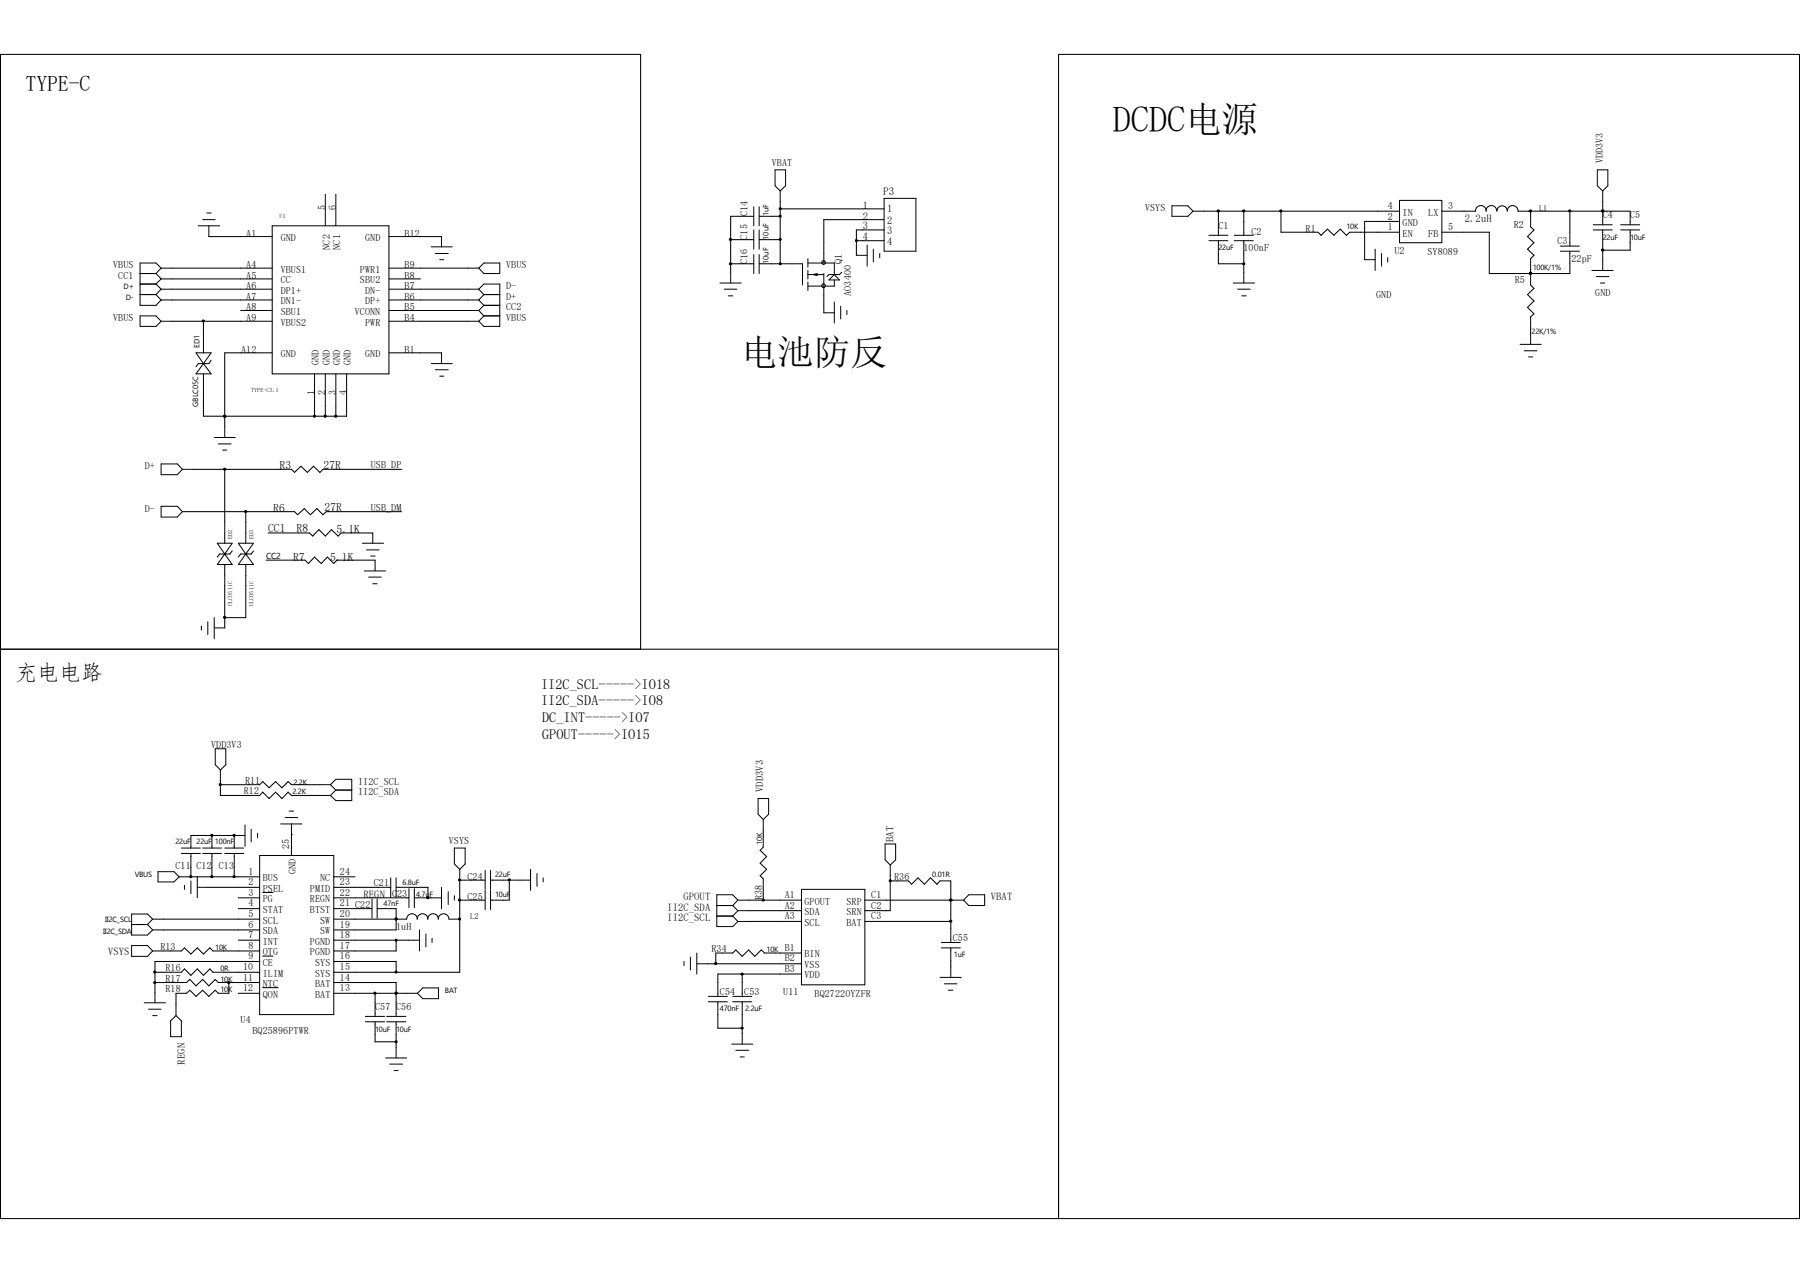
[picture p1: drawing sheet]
<svg xmlns="http://www.w3.org/2000/svg" width="297mm" height="210mm" viewBox="0 0 297 210" stroke-linecap="round" stroke-linejoin="round" font-family="sans-serif">
<g fill="none" stroke="#000" stroke-width=".17">
<path d="M32.7 37.3h3.5M33.4 36.2h2.1M34.1 35.1h.7M34.5 37.3v1.7h10.4M44.9 37.3h19.3v24.4h-19.3zM53.7 32v5.3M55.4 32v5.3M64.2 39h8.7v1.7M120.6 39.5h3.8M124.4 34.1v3.2M124.4 37.9v3.2M124.4 35.7h-3.8v11"/>
<path d="M125.3 39.5h3.4M125.3 34.1v3.2M125.3 37.9v3.2M125.3 35.7h3.4M127.9 28h1.7v2.6l-.9 .9-.8-.9zM128.7 34.5h17.2M128.7 31.5v12M141.3 39.7h4.6M145.9 36.2h-10v7.2M145.9 37.9h-4.6v4.2h1.8M145.9 32.7h5.2v8.7h-5.2zM193.4 34h2.6l.8 .8-.8 .9h-2.6z"/>
<path d="M196.8 34.8h34.1M199.5 38.8h3.1M199.5 39.7h3.1M201 39.7v3.8h4.2M201 34.8v4M203.7 38.8h3.1M203.7 39.7h3.1M205.2 34.8v4M205.2 39.7v7M211.4 34.8v3.5h6.1l.5 .5 1-1 1.1 1 1-1 1.1 1 .5-.5h8.2M230.9 33.1h7v6.9h-7zM230.9 36.5h-5.7v6.3h1.7"/>
<path d="M237.9 38.3h7.8v6.8h13.3v-3.7M237.9 34.8h5.6M243.5 34.8a.89 .89 0 0 1 .9-.9 .89 .89 0 0 1 .8 .9M245.2 34.8a.89 .89 0 0 1 .9-.9 .89 .89 0 0 1 .9 .9M247 34.8a.85 .85 0 0 1 .9-.8 .85 .85 0 0 1 .8 .8M248.7 34.8a.89 .89 0 0 1 .9-.9 .89 .89 0 0 1 .9 .9h18.5v2.3M252.6 34.8v2.6l.5 .5-1 1.1 1 1-1 1.1 1 1-.5 .6v4.3l.5 .6-1 1 1 1.1-1 1 1 1.1-.5 .5v4.5M259 34.8v5.8M262.9 37.1h3.1M262.9 37.9h3.1M263.6 28h1.7v2.6l-.8 .9-.9-.9zM264.5 34.8h.1"/>
<path d="M264.5 31.5v5.6M264.5 37.9v6.7M267.4 37.1h3.2M267.4 37.9h3.2M269 37.9v3.4h-4.5M23.1 45.1h2.6M23.1 52.1h2.6l.9 .9-.9 .8h-2.6zM23.1 46.9h2.6M23.1 48.6h2.6M25.7 45.1l.9 .9M25.7 46.9l.9 .8M25.7 48.6l.9 .9"/>
<path d="M26.6 44.2h18.3M26.6 46h18.3M26.6 47.7h18.3M26.6 49.5h18.3M26.6 53h18.3M26.6 44.2l-.9-.8h-2.6v7h2.6l.9-.9M26.6 44.2l-.9 .9M26.6 46l-.9 .9M26.6 47.7l-.9 .9M32.3 58.2h2.5l-1.2 1.8zM33.6 60h.1M33.6 60l1.2 1.7h-2.5z"/>
<path d="M33.6 53v5.2M34.8 59.4l-.3 .6h-1.8l-.4 .5M39.7 51.2h5.2M44.9 58.2h-7.8v14M64.2 44.2h14.8M64.2 46h5.2M64.2 47.7h14.8M64.2 49.5h14.8M64.2 51.2h14.8M64.2 53h14.8M64.2 58.2h8.7v1.8M71.2 60h3.4"/>
<path d="M71.2 40.7h3.4M71.8 41.8h2.2M72.6 42.8h.6M79 44.2l.8-.8h2.7v1.7h-2.7zM79 47.7l.8-.8h2.7v6.9h-2.7l-.8-.8M79 47.7l.8 .9M79 49.5l.8 .9M79 51.2l.8 .9M79.8 48.6h2.7M79.8 50.4h2.7M79.8 48.6l-.8 .9M79.8 52.1h2.7"/>
<path d="M79.8 50.4l-.8 .8M79.8 52.1l-.8 .9M118.8 46.7h3.5M119.5 47.7h2.1M120.2 48.8h.7M120.6 43.5h3.8M124.4 42v3.1M125.3 43.5h7.1v3.5M125.3 42v3.1M133.3 45.3h2.6M133.3 42.7v1.4M133.3 44.6v1.4"/>
<path d="M133.3 46.5v1.4M133.3 43.4h4.4v1.9M134.9 45.1l-.7 .2 .7 .2M135.9 45.1v1.9M135.9 47.2v4.4h1.8M137.7 46.2v1h-4.4M137.7 49.8v3.5M137.7 45.3l.8 .9h-1.7zM138.7 50.5v2.1M138.9 44.9l-.4 .4h-1.7l-.4 .3M139.7 51.2v.7M143.1 40.4v3.5"/>
<path d="M144.1 41.1v2.1M145.2 41.8v.7M203.5 46.7h3.5M204.2 47.7h2.1M204.9 48.8h.7M226.9 41.1v3.5M228 41.8v2.1M229 42.5v.7M250.8 56.8h3.5M251.5 57.9h2.1M252.2 58.9h.7M252.6 45.1h.1"/>
<path d="M257.5 40.6h3.1M257.5 41.4h3.1M262.7 44.6h3.5M263.4 45.6h2.1M264.1 46.7h.7M26.6 76.5h2.7l.8 .9-.8 .9h-2.7zM30.1 77.4h18l.5 .5 1.1-1 1 1 1-1 1.1 1 .5-.5h13M33.6 61.7v7h23.6v-7M35.3 72.2h3.5M36 73.2h2.1M36.7 74.3h.7M37.1 68.7h.1"/>
<path d="M37.1 77.4v12.2M51.9 61.7v7M53.7 61.7v7M55.4 61.7v7M71.8 61h2.2M72.6 62.1h.6M26.6 83.5h2.7l.8 .9-.8 .9h-2.7zM30.1 84.4h18.5l.5 .5 1.1-1 1 1 1.1-1 1 1 .5-.5h12.5M35.9 89.6h2.4l-1.2 1.8zM37.1 91.4h.1M37.1 93.1v10.5h-1.8M37.1 91.4l1.2 1.7h-2.4z"/>
<path d="M38.3 90.9l-.4 .5h-1.7l-.3 .5M39.3 89.6h2.5l-1.2 1.8zM40.6 91.4h.1M40.6 91.4l1.2 1.7h-2.5zM40.6 84.4v5.2M40.6 93.1v8.8h-3.5M41.8 90.9l-.4 .5h-1.7l-.4 .5M43.9 92.4h6.4l.6 .6 1-1.1 1.1 1.1 1-1.1 1.1 1.1 .5-.6h6.3v1.8M44.2 87.9h6.9l.5 .5 1-1 1.1 1 1-1 1.1 1 .5-.5h5.2v1.7M59.8 89.6h3.5M60.1 94.2h3.5M60.5 90.7h2.1"/>
<path d="M60.8 95.2h2.1M61.2 91.7h.7M61.5 96.3h.7M.1 107.1h174.6M33.2 103.3v.7M34.3 102.6v2.1M35.3 101.9v3.5M105.7 107.1v-98.1h-105.6v192h296.8v-192h-122.2v192M29.9 139.9h3.2M33.4 139.9h3.1M35 137.8h.1M35 137.8v2.1"/>
<path d="M35.5 123.5h1.8v2.7l-.9 .8-.9-.8zM36.4 129.5h6.4l.5-.6 1.1 1.1 1.1-1.1 1 1.1 1-1.1 .6 .6h6.4M36.4 127v4.2h6.4l.5-.5 1.1 1 1.1-1 1 1 1-1 .6 .5h6.4M37.1 139.9h3.1M38.7 137.8h.1M38.7 137.8v2.1M40.4 137.8h-8.9v2.1M40.4 136.1v3.5M41.4 136.8v2.1M42.5 137.5v.7M46.3 135.9h3.5M47 134.9h2.1"/>
<path d="M47.7 133.8h.7M48.1 137.7h.1M48.1 135.9v5.2M54.5 129.5l.9 .8M54.5 129.5l.9-.9h2.6v3.5h-2.6l-.9-.9M55.4 130.3h2.6M55.4 130.3l-.9 .9M75 139.9h1.8v2.6l-.9 .9-.9-.9zM125.1 131.7h1.7v2.6l-.9 .9-.8-.9zM125.9 135.2v4.5l-.5 .6 1.1 1-1.1 1.1 1.1 1-1.1 1.1 .5 .5v3.5M146 139.2h1.8v2.7l-.9 .8-.9-.8zM21.7 152.5h2.6"/>
<path d="M21.7 156h2.6l.9 .9-.9 .9h-2.6zM24.3 152.5l.9 .9M25.2 151.6h17.6M25.2 153.4h17.6M25.2 156.9h4.7l.5-.5 1.1 1 1.1-1 1 1 1-1 .5 .5h7.7M25.2 151.6l-.9 .9M25.2 151.6l-.9-.8h-2.6v3.5h2.6l.9-.9M26.1 143.8h2.6l.8 .9-.8 .8h-2.6zM29.5 144.7h13.3M29.9 140.8h3.2M30.4 146v.7M31.5 140.8v3.9"/>
<path d="M31.5 145.3v2.1M32.6 146.4h10.2M32.6 144.7v3.4M33.4 140.8h3.1M35 140.8v3.9M37.1 140.8h3.1M38.7 140.8v3.9M39.3 148.1h3.5M39.3 149.9h3.5M39.3 155.1h3.5M42.8 141.1h12.3v26.3h-12.3zM42.8 158.6h-17.2v6.8"/>
<path d="M43.3 147.2h1.7M43.3 157.7h1.7M55.1 151.6h12a.89 .89 0 0 1 .9-.9 .89 .89 0 0 1 .9 .9M55.1 144.7h3.5M55.1 146.4h9.4M55.1 148.1h12.4M55.1 149.9h6.3M55.1 155.1h14.1M55.1 158.6h10.3v1.8M61.4 148.3v3.2M62.2 149.9h3.2v3.5h-10.3M62.2 148.3v3.2"/>
<path d="M64.5 144.8v3.2M65.4 151.6h.1M65.4 146.4h5.2v1.7M65.4 155.1v1.8h-10.3M65.4 144.8v3.2M67.5 146.6v3.1M68.4 148.1h4.5M68.4 146.6v3.1M68.8 151.6a.89 .89 0 0 1 .9-.9 .89 .89 0 0 1 .9 .9M69.2 153.4v3.5M70.3 154.1v2.1M70.6 151.6a.89 .89 0 0 1 .9-.9 .89 .89 0 0 1 .8 .9"/>
<path d="M70.6 148.1h.1M71.3 154.8v.7M72.9 146.4v3.5M74 147.1v2.1M75 147.8v.7M75.9 151.6h-1.8a.89 .89 0 0 0-.9-.9 .89 .89 0 0 0-.9 .9M75.9 145.2h.1M75.9 151.6h.1M75.9 145.2h4.2M75.9 148.5h4.2M75.9 143.4v17h-20.8M80.1 143.6v3.1"/>
<path d="M80.1 146.9v3.2M80.9 145.2h6.6M80.9 143.6v3.1M80.9 146.9v3.2M84 145.2v3.3h-3.1M87.5 143.4v3.5M88.6 144.1v2.1M89.6 144.8v.7M112.9 158.6v.7M113.9 157.9v2.1M115 159h17.2M115 157.2v3.5"/>
<path d="M118.3 151.1h2.6M118.3 149.4h2.6M120.9 149.4l.9 .8M120.9 151.1l.9 .9M121.8 148.5h10.4M121.8 150.2h10.4M121.8 152h10.4M121.8 150.2l-.9 .9M121.8 148.5l-.9-.9h-2.6v5.3h2.6l.9-.9M121.8 148.5l-.9 .9M132.2 146.7h10.5v15.8h-10.5zM132.2 157.2h-6l-.6-.5-1.1 1.1-1-1.1-1 1.1-1.1-1.1-.5 .5h-2.8v1.8"/>
<path d="M142.7 148.5h16.3M142.7 152h14.2M146.9 142.7v7.5h-4.2M146.9 145.3h3l.5 .6 1.1-1.1 1 1.1 1-1.1 1.1 1.1 .5-.6h1.8v10.2M155.3 155.5h3.2M155.3 156.4h3.2M156.9 148.5h.1M156.9 156.4v4.8M159.9 147.6h2.6v1.8h-2.6l-.9-.9zM23.8 165.4h3.5M24.5 166.5h2.1M25.2 167.6h.7"/>
<path d="M25.6 160.4h4.3l.5-.5 1.1 1 1.1-1 1 1 1-1 .5 .5h7.7M25.6 162.1h5.2l.5-.5 1 1 1.1-1 1.1 1 1-1 .5 .5h6.8M28.2 168.4l.8-.8 .9 .8v2.6h-1.7zM37.8 162.1h.1M37.8 162.1v1.8h-1.8l-.5-.5-1 1-1.1-1-1.1 1-1-1-.5 .5h-1.8v3.7M39.3 163.9h3.5M43.3 162.9h2.6M55.1 162.1h10.3v5.6M55.1 163.9h13.8M60.3 167.7h3.2M60.3 168.6h3.2M61.9 163.9h.1"/>
<path d="M61.9 163.9v3.8M61.9 168.6v3.3h3.5M63.6 174.5h3.5M63.8 167.7h3.2M63.8 168.6h3.2M64.3 175.6h2.1M65 176.6h.7M65.4 163.9h.1M65.4 168.6v5.9M69.8 163h2.5v1.8h-2.5l-.9-.9zM116.9 164.4h3.1M116.9 165.3h3.1"/>
<path d="M118.4 165.3v4.3h4.1M120.7 172.3h3.5M120.9 164.4h3.1M120.9 165.3h3.1M121.4 173.3h2.1M122.1 174.4h.7M122.5 160.7v3.7M122.5 165.3v7M132.2 160.7h-13.8v3.7M155.1 161.2h3.5M155.8 162.3h2.1M156.5 163.4h.7"/>
<circle cx="135.9" cy="43.3" r=".31"/>
<circle cx="135.9" cy="47.1" r=".31"/>
</g>
<g fill="#000" stroke="#000" stroke-width=".17">
<circle cx="120.5" cy="39.5" r=".17"/>
<circle cx="128.7" cy="34.4" r=".17"/>
<circle cx="128.7" cy="35.7" r=".17"/>
<circle cx="128.7" cy="39.5" r=".17"/>
<circle cx="141.3" cy="39.7" r=".17"/>
<circle cx="201" cy="34.8" r=".18"/>
<circle cx="205.2" cy="34.8" r=".18"/>
<circle cx="211.4" cy="34.8" r=".18"/>
<circle cx="252.5" cy="34.8" r=".18"/>
<circle cx="259" cy="34.8" r=".18"/>
<circle cx="264.4" cy="34.8" r=".18"/>
<circle cx="33.6" cy="53" r=".18"/>
<circle cx="120.5" cy="43.5" r=".17"/>
<circle cx="128.7" cy="43.5" r=".17"/>
<circle cx="205.2" cy="43.5" r=".18"/>
<circle cx="252.5" cy="45.1" r=".18"/>
<circle cx="264.4" cy="41.3" r=".18"/>
<circle cx="37.1" cy="77.4" r=".18"/>
<circle cx="37.1" cy="68.7" r=".18"/>
<circle cx="51.9" cy="68.7" r=".17"/>
<circle cx="53.7" cy="68.7" r=".18"/>
<circle cx="55.4" cy="68.7" r=".18"/>
<circle cx="40.5" cy="84.4" r=".18"/>
<circle cx="37.1" cy="101.9" r=".18"/>
<circle cx="35" cy="137.8" r=".18"/>
<circle cx="36.4" cy="129.4" r=".18"/>
<circle cx="38.6" cy="137.8" r=".18"/>
<circle cx="31.5" cy="144.6" r=".18"/>
<circle cx="35" cy="144.6" r=".18"/>
<circle cx="38.6" cy="144.6" r=".18"/>
<circle cx="65.4" cy="151.6" r=".17"/>
<circle cx="65.4" cy="155.1" r=".17"/>
<circle cx="70.6" cy="148.1" r=".18"/>
<circle cx="75.8" cy="151.6" r=".17"/>
<circle cx="75.8" cy="145.2" r=".17"/>
<circle cx="75.8" cy="148.5" r=".17"/>
<circle cx="84" cy="145.2" r=".17"/>
<circle cx="118.1" cy="159" r=".18"/>
<circle cx="125.9" cy="148.5" r=".17"/>
<circle cx="146.9" cy="145.3" r=".17"/>
<circle cx="156.9" cy="152" r=".18"/>
<circle cx="156.9" cy="148.5" r=".18"/>
<circle cx="25.5" cy="162.1" r=".17"/>
<circle cx="25.5" cy="160.4" r=".17"/>
<circle cx="37.8" cy="162.1" r=".18"/>
<circle cx="61.8" cy="163.9" r=".17"/>
<circle cx="65.4" cy="171.9" r=".17"/>
<circle cx="65.4" cy="160.4" r=".17"/>
<circle cx="65.4" cy="163.9" r=".17"/>
<circle cx="122.5" cy="160.7" r=".18"/>
<circle cx="122.5" cy="169.6" r=".18"/>
</g>
<g font-size="6">
<text x="183.6" y="21.7">DCDC电源</text>
<text x="122.3" y="60.3">电池防反</text>
</g>
<g font-size="3.6">
<text x="4.2" y="15.1">TYPE-C</text>
<text x="2.5" y="112.2">充电电路</text>
</g>
<g font-size="2.4">
<text x="89.3" y="113.7">II2C_SCL-----&gt;IO18</text>
<text x="89.3" y="116.4">II2C_SDA-----&gt;IO8</text>
<text x="89.5" y="119.2">DC_INT-----&gt;IO7</text>
<text x="89.5" y="122">GPOUT-----&gt;IO15</text>
</g>
<g font-size="1.9">
<text x="46.1" y="77.3">R3</text>
<text x="53.4" y="77.3">27R</text>
<text x="44.2" y="87.7">CC1</text>
<text x="45.1" y="84.5">R6</text>
<text x="48.9" y="87.8">R8</text>
<text x="53.6" y="84.3">27R</text>
<text x="55.5" y="88">5.1K</text>
<text x="48.4" y="92.5">R7</text>
<text x="54.5" y="92.5">5.1K</text>
</g>
<text font-size="1.8" x="145.7" y="32.2">P3</text>
<g font-size="1.7">
<text x="127.3" y="27.3">VBAT</text>
<text x="264.5" y="27" transform="rotate(-90 264.5 27)">VDD3V3</text>
<text x="53.7" y="34.6" transform="rotate(-90 53.7 34.6)">5</text>
<text x="55.4" y="34.6" transform="rotate(-90 55.4 34.6)">6</text>
<text x="123.4" y="35.7" transform="rotate(-90 123.4 35.7)">C14</text>
<text x="142.4" y="34.5">1</text>
<text x="146.4" y="35">1</text>
<text x="188.9" y="34.8">VSYS</text>
<text x="229" y="34.5">4</text>
<text x="231.4" y="35.6">IN</text>
<text x="235.7" y="35.6">LX</text>
<text x="238.9" y="34.5">3</text>
<text x="40.6" y="39">A1</text>
<text x="46.3" y="39.8">GND</text>
<text x="54.4" y="41.2" transform="rotate(-90 54.4 41.2)">NC2</text>
<text x="56.1" y="41.2" transform="rotate(-90 56.1 41.2)">NC1</text>
<text x="60.2" y="39.8">GND</text>
<text x="66.8" y="39">B12</text>
<text x="123.4" y="39.5" transform="rotate(-90 123.4 39.5)">C15</text>
<text x="142.4" y="36.2">2</text>
<text x="142.4" y="37.8">3</text>
<text x="142.4" y="39.5">4</text>
<text x="146.4" y="37">2</text>
<text x="146.4" y="38.7">3</text>
<text x="146.4" y="40.4">4</text>
<text x="201" y="37.8">C1</text>
<text x="205.2" y="41.5">100nF</text>
<text x="206.5" y="38.7">C2</text>
<text x="215.4" y="38.4">R1</text>
<text x="229" y="37.9">1</text>
<text x="229" y="36.2">2</text>
<text x="230.1" y="41.8">U2</text>
<text x="231.4" y="39">EN</text>
<text x="231.4" y="37.3">GND</text>
<text x="235.7" y="39">FB</text>
<text x="238.9" y="37.9">5</text>
<text x="241.7" y="36.7">2.2uH</text>
<text x="249.8" y="37.6">R2</text>
<text x="257" y="40.3">C3</text>
<text x="264.5" y="36">C4</text>
<text x="269" y="36">C5</text>
<text x="18.7" y="44.2">VBUS</text>
<text x="19.5" y="46">CC1</text>
<text x="40.6" y="44.2">A4</text>
<text x="40.6" y="46">A5</text>
<text x="40.6" y="47.7">A6</text>
<text x="46.3" y="45">VBUS1</text>
<text x="46.3" y="46.7">CC</text>
<text x="59.4" y="46.7">SBU2</text>
<text x="59.4" y="45">PWR1</text>
<text x="66.8" y="47.7">B7</text>
<text x="66.8" y="46">B8</text>
<text x="66.8" y="44.2">B9</text>
<text x="83.5" y="44.2">VBUS</text>
<text x="83.5" y="47.7">D-</text>
<text x="123.4" y="43.5" transform="rotate(-90 123.4 43.5)">C16</text>
<text x="138.9" y="43.5" transform="rotate(-90 138.9 43.5)">Q1</text>
<text x="235.5" y="42">SY8089</text>
<text x="249.9" y="46.7">R5</text>
<text x="259.3" y="43.3">22pF</text>
<text x="18.7" y="53">VBUS</text>
<text x="40.6" y="49.5">A7</text>
<text x="40.6" y="51.2">A8</text>
<text x="40.6" y="53">A9</text>
<text x="46.3" y="48.4">DP1+</text>
<text x="46.3" y="50.2">DN1-</text>
<text x="46.3" y="51.9">SBU1</text>
<text x="46.3" y="53.7">VBUS2</text>
<text x="58.5" y="51.9">VCONN</text>
<text x="60.2" y="53.7">PWR</text>
<text x="60.2" y="50.2">DP+</text>
<text x="60.2" y="48.4">DN-</text>
<text x="66.8" y="53">B4</text>
<text x="66.8" y="51.2">B5</text>
<text x="66.8" y="49.5">B6</text>
<text x="83.5" y="49.5">D+</text>
<text x="83.5" y="51.2">CC2</text>
<text x="83.5" y="53">VBUS</text>
<text x="140.5" y="48.8" transform="rotate(-90 140.5 48.8)">AO3400</text>
<text x="227.1" y="49.1">GND</text>
<text x="263.2" y="48.8">GND</text>
<text x="39.8" y="58.2">A12</text>
<text x="46.3" y="58.9">GND</text>
<text x="60.2" y="58.9">GND</text>
<text x="66.8" y="58.2">B1</text>
<text x="51.9" y="65.2" transform="rotate(-90 51.9 65.2)">1</text>
<text x="52.6" y="60.3" transform="rotate(-90 52.6 60.3)">GND</text>
<text x="53.7" y="65.2" transform="rotate(-90 53.7 65.2)">2</text>
<text x="54.4" y="60.3" transform="rotate(-90 54.4 60.3)">GND</text>
<text x="55.4" y="65.2" transform="rotate(-90 55.4 65.2)">3</text>
<text x="56.1" y="60.3" transform="rotate(-90 56.1 60.3)">GND</text>
<text x="57.2" y="65.2" transform="rotate(-90 57.2 65.2)">4</text>
<text x="57.9" y="60.3" transform="rotate(-90 57.9 60.3)">GND</text>
<text x="23.9" y="77.4">D+</text>
<text x="61.2" y="77.3">USB_DP</text>
<text x="23.9" y="84.4">D-</text>
<text x="61.2" y="84.2">USB_DM</text>
<text x="34.8" y="123.4">VDD3V3</text>
<text x="40.2" y="131">R12</text>
<text x="40.4" y="129.3">R11</text>
<text x="59.1" y="129.5">II2C_SCL</text>
<text x="59.1" y="131.2">II2C_SDA</text>
<text x="125.9" y="130.7" transform="rotate(-90 125.9 130.7)">VDD3V3</text>
<text x="29" y="143.3">C11 C12</text>
<text x="36.1" y="143.3">C13</text>
<text x="47.7" y="140.1" transform="rotate(-90 47.7 140.1)">25</text>
<text x="74" y="139.3">VSYS</text>
<text x="147.5" y="138.9" transform="rotate(-90 147.5 138.9)">BAT</text>
<text x="41" y="144.3">1</text>
<text x="41" y="146">2</text>
<text x="41" y="147.8">3</text>
<text x="41" y="149.5">4</text>
<text x="43.3" y="145.4">BUS</text>
<text x="43.3" y="147.1">PSEL</text>
<text x="43.3" y="148.8">PG</text>
<text x="48.8" y="144.2" transform="rotate(-90 48.8 144.2)">GND</text>
<text x="51.1" y="148.8">REGN</text>
<text x="51.1" y="147.1">PMID</text>
<text x="52.8" y="145.4">NC</text>
<text x="56.1" y="149.5">21 C22</text>
<text x="56.1" y="147.8">22</text>
<text x="56.1" y="146">23</text>
<text x="56.1" y="144.3">24</text>
<text x="60" y="148.1">REGN</text>
<text x="61.7" y="146.2">C21</text>
<text x="64.7" y="148">C23</text>
<text x="77.1" y="145.2">C24</text>
<text x="77.1" y="148.5">C25</text>
<text x="112.8" y="148.5">GPOUT</text>
<text x="125.8" y="148.5" transform="rotate(-90 125.8 148.5)">R38</text>
<text x="129.5" y="148.1">A1</text>
<text x="129.5" y="149.9">A2</text>
<text x="132.8" y="149.2">GPOUT</text>
<text x="139.7" y="149.2">SRP</text>
<text x="143.8" y="148.1">C1</text>
<text x="143.8" y="149.9">C2</text>
<text x="147.5" y="145.2">R36</text>
<text x="163.5" y="148.5">VBAT</text>
<text x="41" y="151.3">5</text>
<text x="41" y="153">6</text>
<text x="41" y="154.8">7</text>
<text x="43.3" y="150.6">STAT</text>
<text x="43.3" y="152.4">SCL</text>
<text x="43.3" y="154.1">SDA</text>
<text x="43.3" y="155.8">INT</text>
<text x="51.1" y="155.8">PGND</text>
<text x="51.1" y="150.6">BTST</text>
<text x="52.8" y="154.1">SW</text>
<text x="52.8" y="152.4">SW</text>
<text x="56.1" y="154.8">18</text>
<text x="56.1" y="153">19</text>
<text x="56.1" y="151.3">20</text>
<text x="65.4" y="153.5">1uH</text>
<text x="110.1" y="150.2">II2C_SDA</text>
<text x="110.1" y="152">II2C_SCL</text>
<text x="129.5" y="151.6">A3</text>
<text x="132.8" y="151">SDA</text>
<text x="132.8" y="152.7">SCL</text>
<text x="139.7" y="151">SRN</text>
<text x="139.7" y="152.7">BAT</text>
<text x="143.8" y="151.6">C3</text>
<text x="157.2" y="155.3">C55</text>
<text x="17.8" y="157.6">VSYS</text>
<text x="26.5" y="156.7">R13</text>
<text x="27.3" y="160.2">R16</text>
<text x="27.3" y="162">R17</text>
<text x="40.1" y="160">10</text>
<text x="40.1" y="161.8">11</text>
<text x="41" y="156.5">8</text>
<text x="41" y="158.3">9</text>
<text x="43.3" y="157.6">OTG</text>
<text x="43.3" y="159.3">CE</text>
<text x="43.3" y="161.1">ILIM</text>
<text x="51.1" y="157.6">PGND</text>
<text x="52" y="161.1">SYS</text>
<text x="52" y="159.3">SYS</text>
<text x="56.1" y="161.8">14</text>
<text x="56.1" y="160">15</text>
<text x="56.1" y="158.3">16</text>
<text x="56.1" y="156.5">17</text>
<text x="117.4" y="157.1">R34</text>
<text x="129.5" y="156.9">B1</text>
<text x="129.5" y="158.6">B2</text>
<text x="129.5" y="160.4">B3</text>
<text x="132.8" y="157.9">BIN</text>
<text x="132.8" y="159.7">VSS</text>
<text x="132.8" y="161.4">VDD</text>
<text x="27.3" y="163.7">R18</text>
<text x="40.1" y="163.5">12</text>
<text x="43.3" y="162.8">NTC</text>
<text x="43.3" y="164.6">QON</text>
<text x="52" y="164.6">BAT</text>
<text x="52" y="162.8">BAT</text>
<text x="56.1" y="163.5">13</text>
<text x="61.9" y="166.7">C57 C56</text>
<text x="118.8" y="164.2">C54</text>
<text x="122.8" y="164.2">C53</text>
<text x="129.2" y="164.2">U11</text>
<text x="134.4" y="164.4">BQ27220YZFR</text>
<text x="39.7" y="168.8">U4</text>
<text x="41.7" y="170.5">BQ25896PTWR</text>
<text x="30.5" y="175.6" transform="rotate(-90 30.5 175.6)">REGN</text>
</g>
<g font-size="1.4">
<text x="254" y="34.8">L1</text>
<text x="43.9" y="92.3">CC2</text>
<text x="77.6" y="151.6">L2</text>
</g>
<g font-size="1.2">
<text x="126.8" y="35.7" transform="rotate(-90 126.8 35.7)">1uF</text>
<text x="126.8" y="39.5" transform="rotate(-90 126.8 39.5)">10uF</text>
<text x="201" y="41.3">22uF</text>
<text x="222.2" y="37.8">10K</text>
<text x="264.5" y="39.5">22uF</text>
<text x="269" y="39.5">10uF</text>
<text x="20.4" y="47.7">D+</text>
<text x="126.8" y="43.5" transform="rotate(-90 126.8 43.5)">10uF</text>
<text x="252.9" y="44.6">100K/1%</text>
<text x="20.7" y="49.5">D-</text>
<text x="32.9" y="57.4" transform="rotate(-90 32.9 57.4)">ED1</text>
<text x="252.7" y="55.1">22K/1%</text>
<text x="32.7" y="67.1" transform="rotate(-90 32.7 67.1)">GBLC05C</text>
<text x="48.3" y="131">2.2K</text>
<text x="48.4" y="129.5">2.2K</text>
<text x="29" y="139.2">22uF</text>
<text x="32.4" y="139.2">22uF 100nF</text>
<text x="125.8" y="139.4" transform="rotate(-90 125.8 139.4)">10K</text>
<text x="22.2" y="144.7">VBUS</text>
<text x="63.3" y="149.5">47nF</text>
<text x="66.4" y="146">6.8uF</text>
<text x="68.7" y="148">4.7uF</text>
<text x="81.7" y="144.7">22uF</text>
<text x="81.7" y="148">10uF</text>
<text x="153.8" y="144.7">0.01R</text>
<text x="17" y="154.1">II2C_SDA</text>
<text x="17.4" y="152.2">II2C_SCL</text>
<text x="35.5" y="156.7">10K</text>
<text x="36.4" y="160.2">0R</text>
<text x="36.4" y="162">10K</text>
<text x="126.5" y="157.1">10K</text>
<text x="157.4" y="157.9">1uF</text>
<text x="36.4" y="163.7">10K</text>
<text x="73.4" y="163.9">BAT</text>
<text x="118.8" y="166.8">470nF</text>
<text x="123" y="166.8">2.2uF</text>
<text x="61.9" y="170.2">10uF</text>
<text x="65.4" y="170.2">10uF</text>
</g>
<g font-size="1">
<text x="46.1" y="36">U1</text>
<text x="41.4" y="64.7">TYPE-C3.1</text>
<text x="38.3" y="88.9" transform="rotate(-90 38.3 88.9)">ED2</text>
<text x="41.8" y="88.9" transform="rotate(-90 41.8 88.9)">ED3</text>
<text x="38.3" y="99.9" transform="rotate(-90 38.3 99.9)">ULC0511C</text>
<text x="41.8" y="99.9" transform="rotate(-90 41.8 99.9)">ULC0511C</text>
</g>
</svg>
